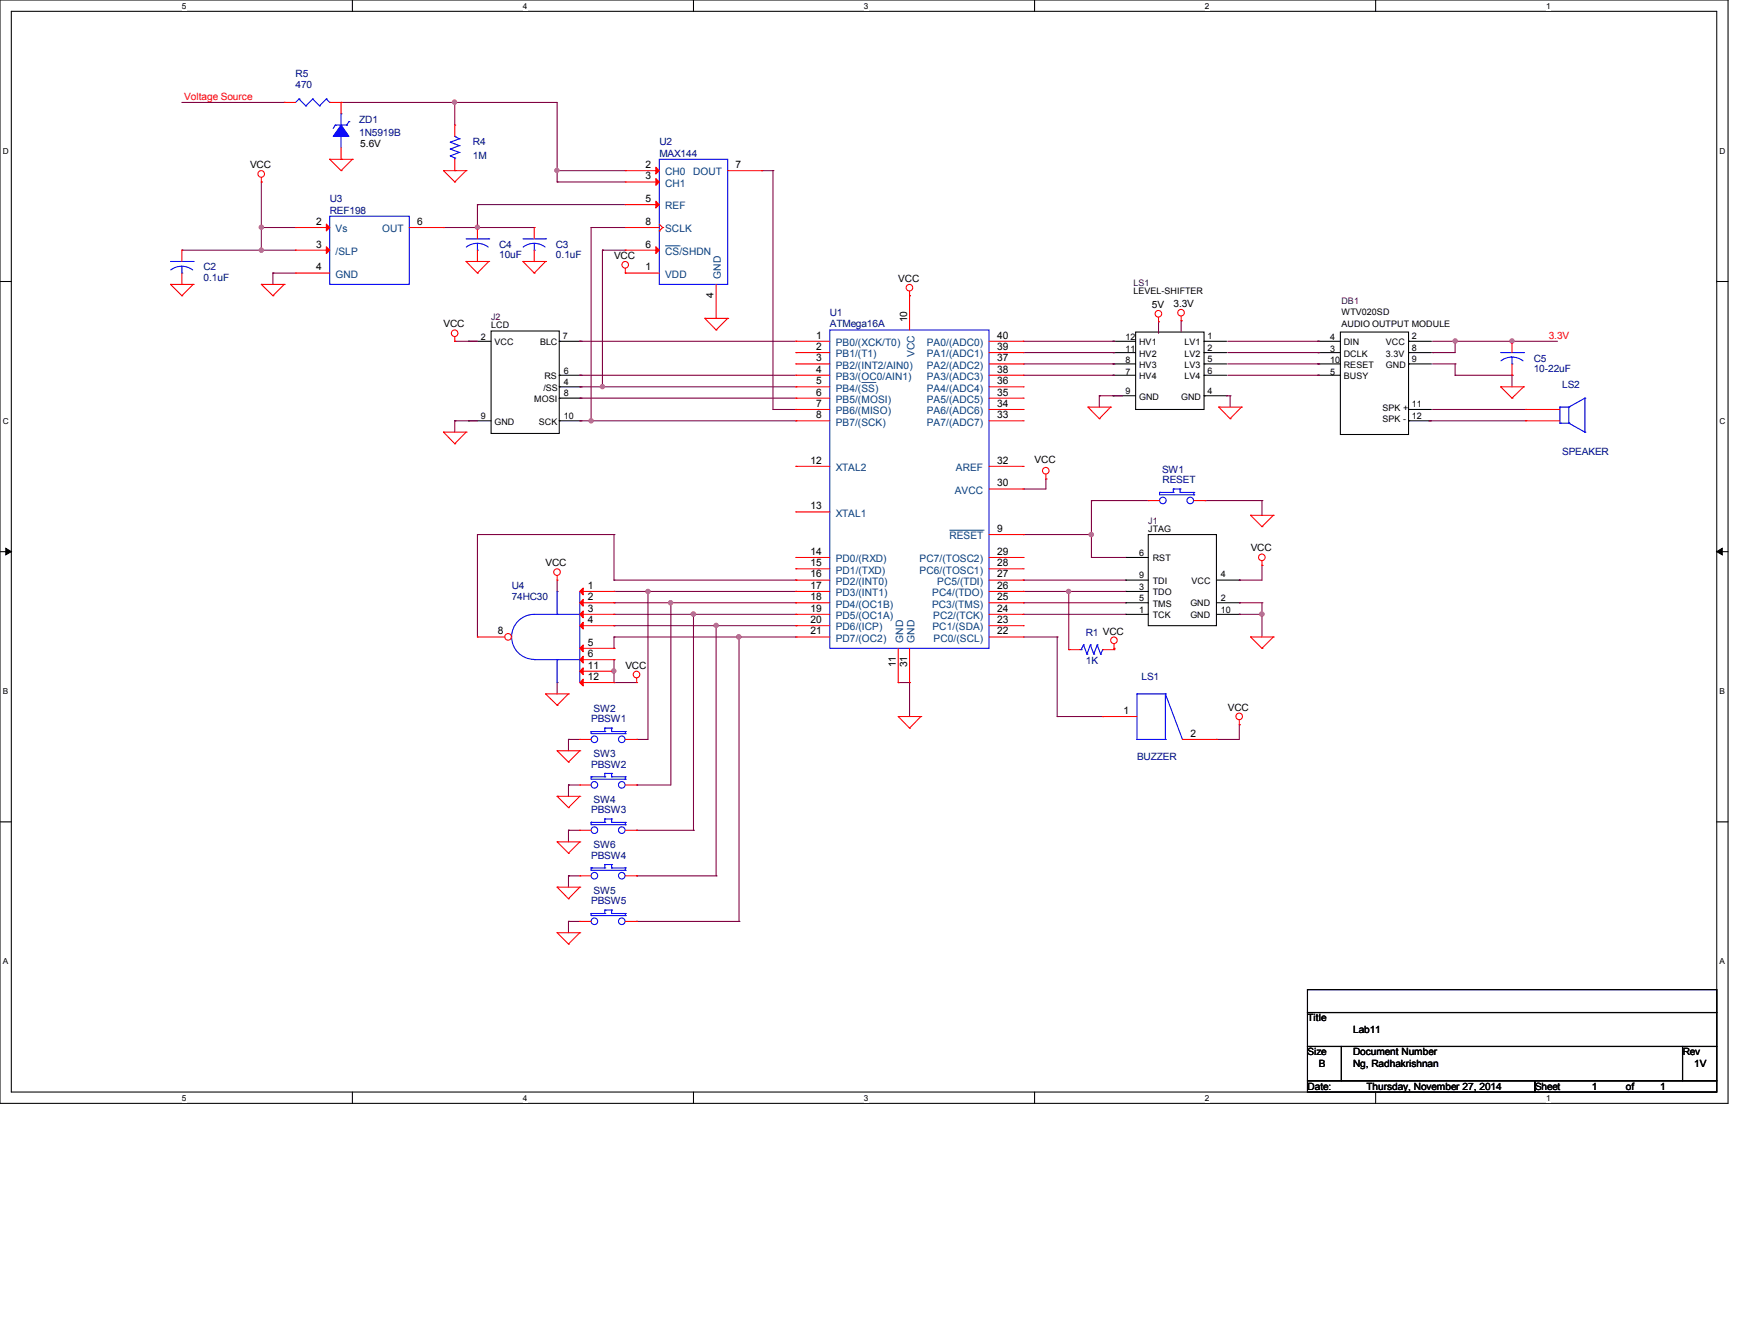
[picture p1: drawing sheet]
<svg xmlns="http://www.w3.org/2000/svg" width="279mm" height="216mm" viewBox="0 0 279 216" stroke-linecap="round" stroke-linejoin="round" font-family="sans-serif">
<path d="M0 0h278v177.4h-278zM1.8 1.8h274.3v173.8h-274.3z" fill="none" stroke="#000" stroke-width=".17"/>
<g fill="#fff">
<path d="M29.3 .2h.7v1.5h-.7z"/>
<path d="M29.3 175.8h.7v1.4h-.7z"/>
</g>
<path d="M56.7 0v1.8M56.7 175.6v1.8" fill="none" stroke="#000" stroke-width=".17"/>
<g fill="#fff">
<path d="M84.1 .2h.7v1.5h-.7z"/>
<path d="M84.1 175.8h.7v1.4h-.7z"/>
</g>
<path d="M111.5 0v1.8M111.5 175.6v1.8" fill="none" stroke="#000" stroke-width=".17"/>
<g fill="#fff">
<path d="M139 .2h.7v1.5h-.7z"/>
<path d="M139 175.8h.7v1.4h-.7z"/>
</g>
<path d="M166.4 0v1.8M166.4 175.6v1.8" fill="none" stroke="#000" stroke-width=".17"/>
<g fill="#fff">
<path d="M193.8 .2h.8v1.5h-.8z"/>
<path d="M193.8 175.8h.8v1.4h-.8z"/>
</g>
<path d="M221.3 0v1.8M221.3 175.6v1.8" fill="none" stroke="#000" stroke-width=".17"/>
<g fill="#fff">
<path d="M248.7 .2h.7v1.5h-.7z"/>
<path d="M248.7 175.8h.7v1.4h-.7z"/>
<path d="M.5 23.5h.9v1.5h-.9z"/>
<path d="M276.6 23.5h.9v1.5h-.9z"/>
<path d="M.5 67h.9v1.5h-.9z"/>
<path d="M276.6 67h.9v1.5h-.9z"/>
</g>
<path d="M0 45.3h1.8M276.1 45.3h1.9" fill="none" stroke="#000" stroke-width=".17"/>
<g fill="#fff">
<path d="M.5 110.4h.8v1.5h-.8z"/>
<path d="M276.6 110.4h.9v1.5h-.9z"/>
</g>
<path d="M0 88.7h1.8M276.1 88.7h1.9" fill="none" stroke="#000" stroke-width=".17"/>
<path d="M.9 88.1l.9 .6-.9 .5zM276.1 88.7l.9-.6v1.1z" fill="#000" stroke="#000" stroke-width=".16"/>
<g fill="#fff">
<path d="M.5 153.8h.8v1.5h-.8z"/>
<path d="M276.6 153.8h.8v1.5h-.8z"/>
</g>
<g fill="none" stroke="#000" stroke-width=".17">
<path d="M75.4 54.9h.1M75.4 54.9h3.6M79 53.2h11v16.5h-11zM90 54.9h.1M90 54.9h3.6M179 54.9h.1M179 56.7h.1M179 58.5h.1M179 54.9h3.7M179 56.7h3.7M179 58.5h3.7M182.7 53.4h11v12.4h-11z"/>
<path d="M193.7 54.9h.1M193.7 56.7h.1M193.7 58.5h.1M193.7 54.9h3.6M193.7 56.7h3.6M193.7 58.5h3.6M212 54.9h.1M212 56.7h.1M212 58.5h.1M212 54.9h3.6M212 56.7h3.6M212 58.5h3.6"/>
<path d="M215.6 53.4h11v16.4h-11zM226.6 54.9h.1M226.6 56.7h.1M226.6 58.5h.1M226.6 54.9h3.7M226.6 56.7h3.7M226.6 58.5h3.7M75.4 67.6h.1M75.4 67.6h3.6M90 60.3h.1M90 62.2h.1M90 64h.1"/>
<path d="M90 67.6h.1M90 67.6h3.6M90 60.3h3.6M90 62.2h3.6M90 64h3.6M179 63.6h.1M179 60.3h.1M179 60.3h3.7M179 63.6h3.7M193.7 60.3h.1M193.7 63.6h.1M193.7 60.3h3.6"/>
<path d="M193.7 63.6h3.6M212 60.3h.1M212 60.3h3.6M226.6 65.8h.1M226.6 67.6h.1M226.6 67.6h3.7M226.6 65.8h3.7M181.1 89.6h.1M181.1 93.3h.1M181.1 95.1h.1M181.1 96.9h.1M181.1 98.8h.1"/>
<path d="M181.1 89.6h3.6M181.1 93.3h3.6M181.1 95.1h3.6M181.1 96.9h3.6M181.1 98.8h3.6M184.7 85.9h11v14.7h-11zM195.7 93.3h3.6M195.7 96.9h3.6M195.7 98.8h3.6M199.3 93.3h.1M199.3 96.9h.1M199.3 98.8h.1"/>
<path d="M0 132.1h1.8M276.1 132.1h1.9M210.3 159.1h65.8v3.7h-65.8zM210.3 162.8h65.8v5.4h-65.8zM210.3 168.2h5.5v5.5h-5.5zM210.3 173.7h36.6v1.9h-36.6zM215.8 168.2h54.8v5.5h-54.8zM246.9 173.7h29.2v1.9h-29.2zM270.6 168.2h5.5v5.5h-5.5z"/>
</g>
<g fill="none" stroke="#800040" stroke-width=".17">
<path d="M29.3 16.5h16.4M45.7 16.5h.1M54.9 16.5h34.7v12.8M73.2 16.5h.1M73.2 16.5v3.6M42 36.6h.1M42 29.3h.1M42 36.6h5.5M42 29.3v10.9M71.3 36.6h.1M71.3 36.6h14.6M76.8 36.6h.1"/>
<path d="M76.8 32.9h.1M76.8 32.9v3.7M76.8 32.9h23.8M89.6 29.3h.1M89.6 27.4h.1M89.6 27.4h11M89.6 29.3h11M95.1 36.6h.1M95.1 36.6h5.5M95.1 36.6v31M122.5 27.4h.1M122.5 27.4h1.8"/>
<path d="M124.3 27.4h.1M124.3 27.4v38.4h3.7M29.3 40.2h.1M29.3 40.2h18.2M42 40.2h.1M43.9 43.9h.1M43.9 43.9h3.6M43.9 43.9v1.8M73.2 54.9h.1M73.2 54.9h3.6M93.3 54.9h.1M93.3 54.9h34.7"/>
<path d="M96.9 40.2h.1M96.9 40.2h3.7M96.9 40.2v22M164.6 54.9h14.6M164.6 56.7h14.6M164.6 58.5h14.6M179.2 54.9h.1M179.2 56.7h.1M179.2 58.5h.1M186.4 51.7h.1M186.4 51.7v1.9M190 51.6h.1"/>
<path d="M190 51.6v1.8M197.5 54.9h14.6M197.5 56.7h14.6M197.5 58.5h14.6M212.1 54.9h.1M212.1 56.7h.1M212.1 58.5h.1M230.4 56.7h.1M230.4 54.9h20.1M230.4 58.5h3.7M234.1 54.9h.1M234.1 58.5h.1"/>
<path d="M234.1 54.9v1.8h-3.7M234.1 58.5v1.8M243.2 54.9h.1M73.2 67.6h.1M73.2 67.6h3.6M73.2 67.6v1.9M93.3 60.3h.1M93.3 62.2h.1M93.3 64h.1M93.3 67.6h.1M93.3 60.3h34.7M93.3 62.2h34.7"/>
<path d="M93.3 64h34.7M93.3 67.6h34.7M95.1 67.6h.1M96.9 62.2h.1M128 65.8h.1M128 67.6h.1M164.6 78.6h.1M164.6 60.3h14.6M168.2 77h.1M168.2 77v1.6h-3.6M176.8 63.6h.1M176.8 63.6v1.8"/>
<path d="M176.8 63.6h3.7M179.2 60.3h.1M197.3 63.6h.1M197.3 63.6h.6M197.5 60.3h14.6M197.9 63.6h.1M197.9 63.6v1.8M212.1 60.3h.1M229.9 67.6h.1M229.9 67.6h15.5M230.4 65.8h15M234.1 60.3h.1"/>
<path d="M234.1 60.3h9.1M243.2 60.3h.1M243.2 60.3v1.9M245.4 65.8h.1M76.8 85.9h.1M76.8 85.9h22M76.8 85.9v16.5M89.6 95.1h.1M89.6 93.3v1.8M98.8 85.9h.1M98.8 93.3h.1M98.8 95.1h.1"/>
<path d="M98.8 96.9h.1M98.8 98.8h.1M98.8 95.1h29.2M98.8 93.3h29.2M98.8 96.9h29.2M98.8 98.8h29.2M98.8 85.9v7.4M104.2 95.1h.1M104.2 95.1v23.8h-1.8M107.9 96.9h.1M107.9 96.9v29.3h-5.5M111.5 98.8v34.7"/>
<path d="M128 93.3h.1M128 98.8h.1M128 96.9h.1M128 95.1h.1M164.6 95.1h.1M164.6 85.9h.1M164.6 93.3h.1M164.6 96.9h.1M164.6 98.8h.1M164.6 95.1h16.5M164.6 85.9h11M164.6 93.3h16.5"/>
<path d="M164.6 96.9h16.5M164.6 98.8h16.5M171.9 95.1h.1M171.9 95.1v9.3M175.6 80.5h.1M175.6 85.9h.1M175.6 89.6h.1M175.6 80.5v9.1M175.6 80.5h9.1M175.6 89.6h5.5M193.8 80.5h.1M193.8 80.5h9.2"/>
<path d="M199.3 93.3h.1M199.3 96.9h.1M199.3 98.8h.1M199.3 96.9h3.7M199.3 98.8h3.7M203 80.5h.1M203 90.9h.1M203 96.9h.1M203 98.8h.1M203 80.5v2.3M203 90.9v2.4h-3.7M203 96.9v5.5"/>
<path d="M89.6 109.7h.1M89.6 109.7v1.8M91.4 118.9h.1M91.4 118.9h1.9M91.4 118.9v1.8M98.8 100.6h.1M98.8 102.4h.1M98.8 104.2h.1M98.8 109.7h.1M98.8 106h.1M98.8 107.9h.1M98.8 109.7h3.6"/>
<path d="M98.8 102.4h29.2M98.8 102.4v1.8M98.8 106v3.7M98.8 100.6h29.2M102.4 118.9h.1M115.2 100.6v40.2M118.9 102.4v45.7M128 100.6h.1M128 102.4h.1M144.5 109.7h.1M144.5 109.7h1.8M146.3 109.7h.1"/>
<path d="M146.3 109.7v5.5M164.6 102.4h5.5M170.1 102.4h.1M170.1 115.2h.1M170.1 102.4v12.8M170.1 115.2h7.3M177.4 115.2h.1M179.2 104.2h.1M179.2 104.2v.2M195.7 118.9h.1M199.3 116.5h.1M199.3 116.5v2.4h-3.6"/>
<path d="M91.4 133.5h.1M91.4 126.2h.1M91.4 133.5h1.9M91.4 126.2v1.8M91.4 133.5v1.8M91.4 126.2h1.9M102.4 133.5h.1M102.4 126.2h.1M102.4 133.5h9.1M111.5 133.5h.1M91.4 140.8h.1M91.4 148.1h.1"/>
<path d="M91.4 140.8v1.8M91.4 148.1v1.8M91.4 148.1h1.9M91.4 140.8h1.9M102.4 140.8h.1M102.4 148.1h.1M102.4 148.1h16.5M102.4 140.8h12.8M115.2 140.8h.1M118.9 148.1h.1"/>
</g>
<g fill="#f0f" stroke="#f0f" stroke-width=".17">
<circle cx="171.9" cy="95.1" r=".34"/>
<circle cx="175.5" cy="85.9" r=".35"/>
<circle cx="203" cy="98.7" r=".35"/>
<circle cx="42" cy="36.5" r=".34"/>
<circle cx="42" cy="40.2" r=".34"/>
<circle cx="96.9" cy="62.1" r=".34"/>
<circle cx="95.1" cy="67.6" r=".34"/>
<circle cx="76.8" cy="36.5" r=".34"/>
<circle cx="89.6" cy="27.4" r=".34"/>
<circle cx="73.1" cy="16.4" r=".34"/>
<circle cx="234.1" cy="54.8" r=".34"/>
<circle cx="243.2" cy="54.8" r=".34"/>
<circle cx="111.5" cy="98.7" r=".35"/>
<circle cx="115.2" cy="100.5" r=".34"/>
<circle cx="118.8" cy="102.4" r=".35"/>
<circle cx="104.2" cy="95.1" r=".34"/>
<circle cx="107.9" cy="96.9" r=".34"/>
<circle cx="98.7" cy="107.9" r=".34"/>
</g>
<g fill="none" stroke="#f00" stroke-width=".17">
<path d="M42 29.3h.1M42 28.5v.8M53 25.6h.1M53 25.6h3.7M53 25.6l1.9 1.8M54.9 27.4h.1M56.7 25.6h.1M56.7 25.6l-1.8 1.8M71.3 27.4h.1M71.3 27.4h3.7M71.3 27.4l1.9 1.9M73.2 29.3h.1"/>
<path d="M75 27.4h.1M75 27.4l-1.8 1.9M76.8 36.6h.1M76.8 36.6v1.8M27.4 45.7h.1M27.4 45.7h3.7M27.4 45.7l1.9 1.8M29.3 47.5h.1M29.3 40.2h.1M29.3 45.7h.1M29.3 40.2v1.8M29.3 43.9v1.8"/>
<path d="M31.1 45.7h.1M31.1 45.7l-1.8 1.8M42 45.7h.1M42 45.7h3.7M42 45.7l1.9 1.8M43.9 47.5h.1M45.7 45.7h.1M45.7 45.7l-1.8 1.8M73.2 54.9h.1M73.2 54.1v.8M75 42h.1M75 42h3.6"/>
<path d="M75 42l1.8 1.9M76.8 43.9h.1M76.8 42h.1M76.8 40.2v1.8M78.6 42h.1M78.6 42l-1.8 1.9M84.1 42h.1M84.1 42h3.7M84.1 42l1.8 1.9M85.9 43.9h.1M87.8 42h.1M87.8 42l-1.9 1.9"/>
<path d="M100.6 43.9h.1M100.6 43.1v.8M113.4 51.2h.1M113.4 51.2h3.7M113.4 51.2l1.8 1.8M115.2 53h.1M117.1 51.2h.1M117.1 51.2l-1.9 1.8M146.3 47.5h.1M146.3 46.8v.7M186.4 51.7h.1M186.4 51v.7"/>
<path d="M190 51.6h.1M190 50.8v.8M71.3 69.5h.1M71.3 69.5h3.7M71.3 69.5l1.9 1.8M73.2 71.3h.1M75 69.5h.1M75 69.5l-1.8 1.8M168.2 77h.1M168.2 76.2v.8M175 65.4h.1M175 65.4h3.6"/>
<path d="M175 65.4l1.8 1.9M176.8 67.3h.1M178.6 65.4h.1M178.6 65.4l-1.8 1.9M196 65.4h.1M196 65.4h3.7M196 65.4l1.9 1.9M197.9 67.3h.1M199.7 65.4h.1M199.7 65.4l-1.8 1.9M241.4 62.2h.1M241.4 62.2h3.7"/>
<path d="M241.4 62.2l1.8 1.8M243.2 64h.1M245.1 62.2h.1M245.1 62.2l-1.9 1.8M245.4 65.8h.1M245.4 67.6h.1M245.4 65.8h5.5M245.4 67.6h5.5M89.6 93.3h.1M89.6 92.5v.8M201.2 82.8h.1M201.2 82.8h3.6"/>
<path d="M201.2 82.8l1.8 1.9M203 84.7h.1M203 90.9h.1M203 90.2v.7M204.8 82.8h.1M204.8 82.8l-1.8 1.9M87.8 111.5h.1M87.8 111.5h3.6M87.8 111.5l1.8 1.9M89.6 113.4h.1M91.4 111.5h.1M91.4 111.5l-1.8 1.9"/>
<path d="M93.3 100.6h5.5M93.3 104.2h5.5M98.8 100.6h.1M98.8 104.2h.1M102.4 109.7h.1M102.4 109v.7M144.5 115.2h.1M144.5 115.2h3.6M144.5 115.2l1.8 1.9M146.3 117.1h.1M148.1 115.2h.1M148.1 115.2l-1.8 1.9"/>
<path d="M177.4 115.2h.1M177.4 115.2h5.5M179.2 104.2h.1M179.2 103.5v.7M190.2 118.9h5.5M195.7 118.9h.1M199.3 116.5h.1M199.3 115.7v.8M201.2 102.4h.1M201.2 102.4h3.6M201.2 102.4l1.8 1.8M203 104.2h.1"/>
<path d="M204.8 102.4h.1M204.8 102.4l-1.8 1.8M89.6 128h.1M89.6 135.3h.1M89.6 120.7h.1M89.6 128h3.7M89.6 128l1.8 1.8M89.6 135.3h3.7M89.6 135.3l1.8 1.9M89.6 120.7h3.7M89.6 120.7l1.8 1.8M91.4 129.8h.1"/>
<path d="M91.4 137.2h.1M91.4 122.5h.1M93.3 128h.1M93.3 135.3h.1M93.3 120.7h.1M93.3 133.5h.1M93.3 128l-1.9 1.8M93.3 135.3l-1.9 1.9M93.3 120.7l-1.9 1.8M93.3 133.5h1.8M100.6 133.5h1.8M102.4 133.5h.1"/>
<path d="M89.6 142.6h.1M89.6 149.9h.1M89.6 142.6h3.7M89.6 142.6l1.8 1.9M89.6 149.9h3.7M89.6 149.9l1.8 1.9M91.4 144.5h.1M91.4 151.8h.1M93.3 142.6h.1M93.3 149.9h.1M93.3 142.6l-1.9 1.9M93.3 149.9l-1.9 1.9"/>
<circle cx="42" cy="28" r=".53"/>
<circle cx="73.1" cy="53.6" r=".53"/>
<circle cx="100.6" cy="42.6" r=".53"/>
<circle cx="146.3" cy="46.2" r=".53"/>
<circle cx="186.3" cy="50.4" r=".53"/>
<circle cx="190" cy="50.3" r=".53"/>
<circle cx="168.2" cy="75.7" r=".53"/>
<circle cx="89.6" cy="92" r=".53"/>
<circle cx="203" cy="89.6" r=".53"/>
<circle cx="102.4" cy="108.4" r=".53"/>
<circle cx="179.2" cy="102.9" r=".53"/>
<circle cx="199.3" cy="115.2" r=".53"/>
</g>
<g fill="none" stroke="#00f" stroke-width=".17">
<path d="M75 38.4h3.6M75 39.7a2.88 2.88 0 0 1 3.5 0M76.8 39.1v1.1M78.6 38.4h.1M27.4 42h3.7M29.2 42.8l.8 .1 1 .5M29.2 42.8l-.7 .1-1 .5M29.3 43.9h.1M29.3 42.8v1.1M31.1 42h.1M76.8 40.2h.1M250.9 65.4h.1"/>
<path d="M250.9 68h.1M250.9 65.4h1.4M250.9 65.4v2.6M250.9 68h1.4M252.3 68h.1M252.3 65.4h.1M252.3 68l2.6 1.5M252.3 65.4v2.6M254.9 64h.1M254.9 69.5h.1M254.9 64l-2.6 1.4M254.9 64v5.5"/>
<path d="M89.6 98.8h.1M89.6 95.1v3.7M93.3 98.8h.1M93.3 98.8h-7.4a3.6 3.6 0 0 0-3.6 3.6 3.6 3.6 0 0 0 3.6 3.6M93.3 95.1v14.6M85.9 106h.1M85.9 106h7.4M89.6 106h.1M89.6 106v3.7M93.3 109.7h.1M182.9 118.9h.1M182.9 111.5h.1"/>
<path d="M182.9 111.5v7.4M182.9 118.9h4.6M182.9 111.5h4.6M187.5 118.9h.1M187.5 111.5h.1M187.5 111.5v7.4M187.5 111.5l2.7 7.4M190.2 118.9h.1M95.1 132.2h.1M95.1 132.2v.4h5.5M95.1 132.2h2.2M97.3 131.7h.1"/>
<path d="M97.3 132.2h.1M97.3 131.7h1.1M97.3 131.7v.5M98.4 132.2h.1M98.4 131.7h.1M98.4 132.2h2.2M98.4 131.7v.5M100.6 132.6h.1M100.6 132.2h.1M100.6 132.2v.4"/>
<circle cx="95.6" cy="133.5" r=".53"/>
<circle cx="100" cy="133.5" r=".53"/>
</g>
<g fill="#f00" stroke="#f00" stroke-width=".17">
<path d="M93.3 100.6l.5-.6v1.1z"/>
<path d="M93.3 104.2l.5-.5v1.1z"/>
</g>
<circle cx="81.7" cy="102.4" r=".53" fill="#fff" stroke="#f00" stroke-width=".17"/>
<g fill="none" stroke="#f00" stroke-width=".17">
<path d="M45.7 16.5h.1M45.7 16.5h1.8M53 16.5h1.9M54.9 16.5h.1M54.9 16.5v1.8M47.5 36.6h.1M47.5 36.6h5.5M54.9 25.6h.1M54.9 23.7v1.9M65.8 36.6h5.5M71.3 36.6h.1M73.2 20.1h.1"/>
<path d="M73.2 27.4h.1M73.2 20.1v1.8M73.2 25.6v1.8M85.9 36.6h.1M85.9 36.6v1.8M100.6 32.9h.1M100.6 36.6h.1M100.6 27.4h.1M100.6 29.3h.1M100.6 36.6h5.4M100.6 32.9h5.4M100.6 27.4h5.4"/>
<path d="M100.6 29.3h5.4M106 37.1h.1M106 36l.6 .6M106.6 36.6h.1M106.6 36.6l-.6 .5M117.1 27.4h5.4M122.5 27.4h.1M47.5 43.9h.1M47.5 40.2h.1M47.5 43.9h5.5M47.5 40.2h5.5M85.9 42h.1"/>
<path d="M85.9 40.2v1.8M100.6 43.9h.1M100.6 40.2h.1M100.6 43.9h5.4M100.6 40.2h5.4M115.2 51.2h.1M115.2 45.7v5.5M128 54.9h.1M128 56.7h.1M128 58.5h.1M128 54.9h5.5M128 56.7h5.5"/>
<path d="M128 58.5h5.5M146.3 47.5h.1M146.3 47.5v5.5M159.1 54.9h5.5M159.1 56.7h5.5M159.1 58.5h5.5M164.6 58.5h.1M164.6 56.7h.1M164.6 54.9h.1M243.2 54.9h.1M243.2 54.9v1.8M243.2 58.5v1.8"/>
<path d="M128 60.3h.1M128 62.2h.1M128 64h.1M128 65.8h.1M128 67.6h.1M128 75h.1M128 60.3h5.5M128 62.2h5.5M128 64h5.5M128 65.8h5.5M128 67.6h5.5M128 75h5.5"/>
<path d="M159.1 60.3h5.5M159.1 62.2h5.5M159.1 64h5.5M159.1 65.8h5.5M159.1 67.6h5.5M159.1 75h5.5M159.1 78.6h5.5M164.6 67.6h.1M164.6 65.8h.1M164.6 64h.1M164.6 62.2h.1M164.6 60.3h.1"/>
<path d="M164.6 78.6h.1M164.6 75h.1M243.2 60.3h.1M93.3 95.1h5.5M93.3 96.9h5.5M93.3 98.8h5.5M98.8 95.1h.1M98.8 96.9h.1M98.8 98.8h.1M128 82.3h.1M128 89.6h.1M128 91.4h.1"/>
<path d="M128 93.3h.1M128 95.1h.1M128 96.9h.1M128 98.8h.1M128 95.1h5.5M128 96.9h5.5M128 98.8h5.5M128 82.3h5.5M128 89.6h5.5M128 91.4h5.5M128 93.3h5.5M159.1 95.1h5.5"/>
<path d="M159.1 96.9h5.5M159.1 98.8h5.5M159.1 85.9h5.5M159.1 89.6h5.5M159.1 91.4h5.5M159.1 93.3h5.5M164.6 85.9h.1M164.6 98.8h.1M164.6 96.9h.1M164.6 95.1h.1M164.6 93.3h.1M164.6 91.4h.1"/>
<path d="M164.6 89.6h.1M184.7 80.5h.1M184.7 80.5h1.8M192 80.5h1.8M193.8 80.5h.1M76.8 102.4h.1M76.8 102.4h4.4M93.3 118.9h.1M93.3 106h5.5M93.3 107.9h5.5M93.3 109.7h5.5M93.3 118.9h1.8"/>
<path d="M98.8 106h.1M98.8 107.9h.1M98.8 109.7h.1M100.6 118.9h1.8M102.4 118.9h.1M128 100.6h.1M128 102.4h.1M128 102.4h5.5M128 100.6h5.5M144.5 109.7h.1M144.5 104.2v5.5M146.3 109.7h.1"/>
<path d="M146.3 104.2v5.5M159.1 102.4h5.5M159.1 100.6h5.5M164.6 102.4h.1M164.6 100.6h.1M171.9 104.4h.1M171.9 104.4h1.8M177.4 104.4h1.8M179.2 104.4h.1M93.3 126.2h.1M93.3 126.2h1.8M100.6 126.2h1.8"/>
<path d="M102.4 126.2h.1M93.3 140.8h.1M93.3 148.1h.1M93.3 140.8h1.8M93.3 148.1h1.8M100.6 140.8h1.8M100.6 148.1h1.8M102.4 140.8h.1M102.4 148.1h.1"/>
</g>
<g fill="#f00" stroke="#f00" stroke-width=".17">
<path d="M93.3 106l.5-.5v1.1z"/>
<path d="M93.3 107.9l.5-.5v1.1z"/>
<path d="M93.3 109.7l.5-.5v1.1z"/>
<path d="M93.3 95.1l.5-.6v1.1z"/>
<path d="M93.3 96.9l.5-.5v1.1z"/>
<path d="M93.3 98.8l.5-.6v1.1z"/>
<path d="M52.5 36l.5 .6-.5 .5z"/>
<path d="M52.5 39.7l.5 .5-.5 .6z"/>
<path d="M105.5 32.3l.5 .6-.5 .5z"/>
<path d="M105.5 39.7l.5 .5-.5 .6z"/>
<path d="M105.5 26.9l.5 .5-.5 .6z"/>
<path d="M105.5 28.7l.5 .6-.5 .5z"/>
</g>
<g fill="none" stroke="#00f" stroke-width=".17">
<path d="M48.1 15.9h.1M48.1 15.9l-.6 .6M48.1 15.9l1.1 1.1M49.2 17h.1M50.3 15.9h.1M50.3 15.9l-1.1 1.1M50.3 15.9l1.1 1.1M51.4 17h.1M52.5 15.9h.1M52.5 15.9l-1.1 1.1M52.5 15.9l.5 .6M53 16.5h.1"/>
<path d="M54.9 18.3h.1M54.9 18.3v1.8M56.1 19.6h.1M56.1 19.6l-.3 .5M53 34.8h12.8v10.9h-12.8zM53.9 20.1h.1M53.9 20.1l-.3 .6M53.9 20.1h1.9M54.9 21.9h.1M54.9 21.9v1.8M55.8 20.1h.1M72.4 25.1h.1"/>
<path d="M72.4 24h.1M72.4 22.9h.1M72.4 25.1l.8 .3M72.4 24l1.5 .5M72.4 22.9l1.5 .5M73.2 21.9h.1M73.2 25.4h.1M73.2 21.9l.7 .4M73.2 25.4v.2M73.9 24.5h.1M73.9 23.4h.1M73.9 22.3h.1"/>
<path d="M73.9 24.5l-1.5 .6M73.9 23.4l-1.5 .6M73.9 22.3l-1.5 .6M84.1 38.4h3.7M85.9 39.1l1.1 .2 .7 .4M85.9 39.1l-1.1 .2-.6 .4M85.9 39.1v1.1M87.8 38.4h.1M106 25.6h11.1v20.1h-11.1zM85.9 40.2h.1M133.5 53h25.6v51.2h-25.6zM241.4 56.7h3.7"/>
<path d="M241.4 58l.7-.4 1.1-.2 .8 .1 1 .5M243.2 58.5h.1M243.2 57.4v1.1M245.1 56.7h.1M186.5 79.2h.1M186.5 79.2v.3h5.5M186.5 79.2h2.2M188.7 78.6h.1M188.7 79.2h.1M188.7 78.6h1.1M188.7 78.6v.6M189.8 79.2h.1"/>
<path d="M189.8 78.6h.1M189.8 79.2h2.2M189.8 78.6v.6M192 79.5h.1M192 79.2h.1M192 79.2v.3M95.1 117.6h.1M95.1 117.6v.3h5.5M95.1 117.6h2.2M97.3 117.1h.1M97.3 117.6h.1M97.3 117.1v.5"/>
<path d="M97.3 117.1h1.1M98.4 117.6h.1M98.4 117.1h.1M98.4 117.1v.5M98.4 117.6h2.2M100.6 117.9h.1M100.6 117.6h.1M100.6 117.6v.3M173.7 104.4h.2M173.9 104.4h.1M174.3 103.7h.1M174.3 103.7l-.4 .7"/>
<path d="M174.3 103.7l.5 1.5M174.8 105.2h.1M175.4 103.7h.1M175.4 103.7l-.6 1.5M175.4 103.7l.5 1.5M175.9 105.2h.1M176.5 103.7h.1M176.5 103.7l-.6 1.5M176.5 103.7l.5 1.5M177 105.2h.1M177.4 104.4h.1M177.4 104.4l-.4 .8"/>
<path d="M95.1 139.5h.1M95.1 124.9h.1M95.1 139.5v.4h5.5M95.1 139.5h2.2M95.1 124.9v.4h5.5M95.1 124.9h2.2M97.3 139h.1M97.3 139.5h.1M97.3 124.3h.1M97.3 124.9h.1M97.3 139h1.1M97.3 124.3v.6"/>
<path d="M97.3 139v.5M97.3 124.3h1.1M98.4 139.5h.1M98.4 139h.1M98.4 124.9h.1M98.4 124.3h.1M98.4 139.5h2.2M98.4 124.3v.6M98.4 139v.5M98.4 124.9h2.2M100.6 139.9h.1M100.6 139.5h.1"/>
<path d="M100.6 125.3h.1M100.6 124.9h.1M100.6 124.9v.4M100.6 139.5v.4M95.1 146.9h.1M95.1 146.9v.3h5.5M95.1 146.9h2.2M97.3 146.3h.1M97.3 146.9h.1M97.3 146.3v.6M97.3 146.3h1.1M98.4 146.9h.1"/>
<path d="M98.4 146.3h.1M98.4 146.3v.6M98.4 146.9h2.2M100.6 147.2h.1M100.6 146.9h.1M100.6 146.9v.3"/>
<circle cx="187" cy="80.5" r=".53"/>
<circle cx="191.5" cy="80.5" r=".53"/>
<circle cx="95.6" cy="118.9" r=".53"/>
<circle cx="100" cy="118.9" r=".53"/>
<circle cx="95.6" cy="126.2" r=".53"/>
<circle cx="100" cy="126.2" r=".53"/>
<circle cx="95.6" cy="140.8" r=".53"/>
<circle cx="95.6" cy="148.1" r=".53"/>
<circle cx="100" cy="140.8" r=".53"/>
<circle cx="100" cy="148.1" r=".53"/>
</g>
<path d="M107 39.5h2.3M109.3 39.5h.1M138.6 61.5h2.2M140.8 61.5h.1M152.7 85.2h5.5M158.2 85.2h.1" fill="none" stroke="#004080" stroke-width=".16"/>
<path d="M54.9 20.1l1.2 1.8h-2.5z" fill-rule="evenodd" fill="#00f" stroke="#00f" stroke-width=".17"/>
<g fill="#f0f" stroke="#f0f" stroke-width=".17">
<circle cx="171.9" cy="95.1" r=".34"/>
<circle cx="175.5" cy="85.9" r=".35"/>
<circle cx="203" cy="98.7" r=".35"/>
<circle cx="42" cy="36.5" r=".34"/>
<circle cx="42" cy="40.2" r=".34"/>
<circle cx="96.9" cy="62.1" r=".34"/>
<circle cx="95.1" cy="67.6" r=".34"/>
<circle cx="76.8" cy="36.5" r=".34"/>
<circle cx="89.6" cy="27.4" r=".34"/>
<circle cx="73.1" cy="16.4" r=".34"/>
<circle cx="234.1" cy="54.8" r=".34"/>
<circle cx="243.2" cy="54.8" r=".34"/>
<circle cx="111.5" cy="98.7" r=".35"/>
<circle cx="115.2" cy="100.5" r=".34"/>
<circle cx="118.8" cy="102.4" r=".35"/>
<circle cx="104.2" cy="95.1" r=".34"/>
<circle cx="107.9" cy="96.9" r=".34"/>
<circle cx="98.7" cy="107.9" r=".34"/>
</g>
<g font-size="1.7">
<text x="103.9" y="27">2</text>
<text x="103.9" y="28.8">3</text>
<text x="118.3" y="27">7</text>
<text x="103.9" y="32.5">5</text>
<text x="50.8" y="36.2">2</text>
<text x="50.8" y="39.8">3</text>
<text x="67.1" y="36.2">6</text>
<text x="103.9" y="39.8">6</text>
<text x="103.9" y="36.2">8</text>
<text x="50.8" y="43.5">4</text>
<text x="103.9" y="43.5">1</text>
<text x="131.3" y="54.4">1</text>
<text x="131.3" y="56.3">2</text>
<text x="131.3" y="58.1">3</text>
<text x="131.3" y="59.9">4</text>
<text x="160.4" y="58.1">37</text>
<text x="160.4" y="59.9">38</text>
<text x="160.4" y="56.3">39</text>
<text x="160.4" y="54.4">40</text>
<text x="131.3" y="61.8">5</text>
<text x="131.3" y="63.6">6</text>
<text x="131.3" y="65.4">7</text>
<text x="160.4" y="65.4">34</text>
<text x="160.4" y="63.6">35</text>
<text x="160.4" y="61.8">36</text>
<text x="131.3" y="67.2">8</text>
<text x="160.4" y="67.2">33</text>
<text x="130.4" y="74.5">12</text>
<text x="160.4" y="74.5">32</text>
<text x="130.4" y="81.9">13</text>
<text x="160.4" y="78.2">30</text>
<text x="130.4" y="89.2">14</text>
<text x="160.4" y="85.5">9</text>
<text x="160.4" y="89.2">29</text>
<text x="94.5" y="94.7">1</text>
<text x="130.4" y="91">15</text>
<text x="130.4" y="92.8">16</text>
<text x="130.4" y="94.7">17</text>
<text x="160.4" y="94.7">26</text>
<text x="160.4" y="92.8">27</text>
<text x="160.4" y="91">28</text>
<text x="80.1" y="102">8</text>
<text x="94.5" y="100.2">4</text>
<text x="94.5" y="96.5">2</text>
<text x="94.5" y="98.3">3</text>
<text x="130.4" y="96.5">18</text>
<text x="130.4" y="98.3">19</text>
<text x="130.4" y="100.2">20</text>
<text x="130.4" y="102">21</text>
<text x="160.4" y="102">22</text>
<text x="160.4" y="100.2">23</text>
<text x="160.4" y="98.3">24</text>
<text x="160.4" y="96.5">25</text>
<text x="94.5" y="103.8">5</text>
<text x="94.5" y="105.6">6</text>
<text x="94.5" y="107.5">11</text>
<text x="94.5" y="109.3">12</text>
<text x="180.7" y="114.8">1</text>
<text x="191.5" y="118.4">2</text>
</g>
<g font-size="1.7" fill="#004080">
<text x="107" y="28.2">CH0</text>
<text x="111.5" y="28.2">DOUT</text>
<text x="107" y="33.7">REF</text>
<text x="107" y="30">CH1</text>
<text x="54" y="37.3">Vs</text>
<text x="54" y="41">/SLP</text>
<text x="61.5" y="37.3">OUT</text>
<text x="107" y="41">CS/SHDN</text>
<text x="107" y="37.3">SCLK</text>
<text x="54" y="44.7">GND</text>
<text x="107" y="44.7">VDD</text>
<text x="134.4" y="55.6">PB0/(XCK/T0)</text>
<text x="134.4" y="57.4">PB1/(T1)</text>
<text x="134.4" y="59.3">PB2/(INT2/AIN0)</text>
<text x="149.1" y="59.3">PA2/(ADC2)</text>
<text x="149.1" y="57.4">PA1/(ADC1)</text>
<text x="149.1" y="55.6">PA0/(ADC0)</text>
<text x="134.4" y="61.1">PB3/(OC0/AIN1)</text>
<text x="134.4" y="62.9">PB4/(SS)</text>
<text x="134.4" y="64.8">PB5/(MOSI)</text>
<text x="149.1" y="64.8">PA5/(ADC5)</text>
<text x="149.1" y="62.9">PA4/(ADC4)</text>
<text x="149.1" y="61.1">PA3/(ADC3)</text>
<text x="134.4" y="66.6">PB6/(MISO)</text>
<text x="134.4" y="68.4">PB7/(SCK)</text>
<text x="149.1" y="68.4">PA7/(ADC7)</text>
<text x="149.1" y="66.6">PA6/(ADC6)</text>
<text x="134.4" y="75.7">XTAL2</text>
<text x="153.8" y="75.7">AREF</text>
<text x="134.4" y="83.1">XTAL1</text>
<text x="153.6" y="79.4">AVCC</text>
<text x="152.7" y="86.7">RESET</text>
<text x="134.4" y="90.4">PD0/(RXD)</text>
<text x="134.4" y="92.2">PD1/(TXD)</text>
<text x="134.4" y="94">PD2/(INT0)</text>
<text x="134.4" y="95.8">PD3/(INT1)</text>
<text x="147.9" y="92.2">PC6/(TOSC1)</text>
<text x="147.9" y="90.4">PC7/(TOSC2)</text>
<text x="150" y="95.8">PC4/(TDO)</text>
<text x="150.8" y="94">PC5/(TDI)</text>
<text x="134.4" y="97.7">PD4/(OC1B)</text>
<text x="134.4" y="99.5">PD5/(OC1A)</text>
<text x="134.4" y="101.3">PD6/(ICP)</text>
<text x="149.9" y="97.7">PC3/(TMS)</text>
<text x="150" y="101.3">PC1/(SDA)</text>
<text x="150.1" y="99.5">PC2/(TCK)</text>
<text x="134.4" y="103.2">PD7/(OC2)</text>
<text x="150.2" y="103.2">PC0/(SCL)</text>
</g>
<g font-size="1.6" fill="#f00">
<text x="29.6" y="16.1">Voltage Source</text>
<text x="249.1" y="54.5">3.3V</text>
</g>
<g font-size="1.6" fill="#000080">
<text x="47.5" y="12.4">R5</text>
<text x="47.5" y="14.2">470</text>
<text x="57.8" y="19.7">ZD1</text>
<text x="57.8" y="21.9">1N5919B</text>
<text x="76.1" y="23.4">R4</text>
<text x="106.1" y="23.4">U2</text>
<text x="76.1" y="25.6">1M</text>
<text x="106.1" y="25.2">MAX144</text>
<text x="53" y="32.5">U3</text>
<text x="53" y="34.3">REF198</text>
<text x="80.3" y="39.8">C4</text>
<text x="80.3" y="41.5">10uF</text>
<text x="89.4" y="39.8">C3</text>
<text x="89.4" y="41.5">0.1uF</text>
<text x="32.7" y="43.5">C2</text>
<text x="32.7" y="45.1">0.1uF</text>
<text x="133.5" y="50.8">U1</text>
<text x="133.5" y="52.6">ATMega16A</text>
<text x="246.7" y="58.1">C5</text>
<text x="246.7" y="59.8">10-22uF</text>
<text x="251.3" y="62.3">LS2</text>
<text x="186.9" y="76">SW1</text>
<text x="187" y="77.7">RESET</text>
<text x="251.3" y="73.1">SPEAKER</text>
<text x="82.3" y="94.7">U4</text>
<text x="82.3" y="96.5">74HC30</text>
<text x="174.6" y="102.2">R1 VCC</text>
<text x="174.6" y="106.8">1K</text>
<text x="183.6" y="109.3">LS1</text>
<text x="95.1" y="116.1">PBSW1</text>
<text x="95.5" y="114.5">SW2</text>
<text x="95.1" y="123.4">PBSW2</text>
<text x="95.5" y="121.8">SW3</text>
<text x="182.9" y="122.1">BUZZER</text>
<text x="95.1" y="130.7">PBSW3</text>
<text x="95.5" y="129.1">SW4</text>
<text x="95.5" y="136.4">SW6</text>
<text x="95.1" y="138">PBSW4</text>
<text x="95.5" y="143.7">SW5</text>
<text x="95.1" y="145.4">PBSW5</text>
</g>
<g font-size="1.6">
<text x="58" y="23.6">5.6V</text>
<text x="40.2" y="27.1">VCC</text>
<text x="98.8" y="41.7">VCC</text>
<text x="114.8" y="47.9" transform="rotate(-90 114.8 47.9)">4</text>
<text x="144.5" y="45.3">VCC</text>
<text x="71.3" y="52.6">VCC</text>
<text x="145.9" y="51.8" transform="rotate(-90 145.9 51.8)">10</text>
<text x="185.3" y="49.5">5V</text>
<text x="188.7" y="49.4">3.3V</text>
<text x="166.4" y="74.4">VCC</text>
<text x="201.2" y="88.6">VCC</text>
<text x="87.8" y="91.1">VCC</text>
<text x="100.6" y="107.5">VCC</text>
<text x="144.1" y="107.3" transform="rotate(-90 144.1 107.3)">11</text>
<text x="145.9" y="107.3" transform="rotate(-90 145.9 107.3)">31</text>
<text x="197.5" y="114.3">VCC</text>
<text x="210.3" y="164.2">Title</text>
<text x="217.7" y="166">Lab11</text>
<text x="210.3" y="169.7">Size</text>
<text x="212.2" y="171.5">B</text>
<text x="217.7" y="169.7">Document Number</text>
<text x="217.7" y="171.5">Ng, Radhakrishnan</text>
<text x="270.7" y="169.7">Rev</text>
<text x="272.5" y="171.5">1V</text>
<text x="210.3" y="175.2">Date:</text>
<text x="219.8" y="175.2">Thursday, November 27, 2014</text>
<text x="246.9" y="175.2">Sheet</text>
<text x="256.1" y="175.2">1</text>
<text x="261.5" y="175.2">of</text>
<text x="267" y="175.2">1</text>
</g>
<g font-size="1.6" fill="#004080">
<text x="116" y="44.8" transform="rotate(-90 116 44.8)">GND</text>
<text x="147.1" y="57.4" transform="rotate(-90 147.1 57.4)">VCC</text>
<text x="145.3" y="103.3" transform="rotate(-90 145.3 103.3)">GND</text>
<text x="147.1" y="103.3" transform="rotate(-90 147.1 103.3)">GND</text>
</g>
<g font-size="1.4" fill="#400040">
<text x="182.3" y="46">LS1</text>
<text x="79" y="51.4">J2</text>
<text x="215.8" y="48.9">DB1</text>
<text x="184.7" y="84.2">J1</text>
</g>
<g font-size="1.4">
<text x="182.3" y="47.2">LEVEL-SHIFTER</text>
<text x="79" y="52.7">LCD</text>
<text x="215.8" y="52.5">AUDIO OUTPUT MODULE</text>
<text x="215.8" y="50.7">WTV020SD</text>
<text x="77.3" y="54.7">2</text>
<text x="79.5" y="55.5">VCC</text>
<text x="86.9" y="55.5">BLC</text>
<text x="90.5" y="54.6">7</text>
<text x="181.1" y="54.7">12</text>
<text x="181.1" y="56.6">11</text>
<text x="181.1" y="58.4">8</text>
<text x="183.2" y="55.5">HV1</text>
<text x="183.2" y="57.3">HV2</text>
<text x="183.2" y="59.1">HV3</text>
<text x="190.5" y="55.5">LV1</text>
<text x="190.5" y="57.3">LV2</text>
<text x="190.5" y="59.1">LV3</text>
<text x="194.2" y="54.6">1</text>
<text x="194.2" y="56.4">2</text>
<text x="194.2" y="58.2">5</text>
<text x="214" y="54.7">4</text>
<text x="214" y="56.6">3</text>
<text x="214" y="58.4">10</text>
<text x="216.2" y="55.5">DIN</text>
<text x="216.2" y="57.3">DCLK</text>
<text x="216.2" y="59.1">RESET</text>
<text x="222.9" y="55.5">VCC</text>
<text x="222.9" y="57.3">3.3V</text>
<text x="222.9" y="59.1">GND</text>
<text x="227.1" y="54.6">2</text>
<text x="227.1" y="56.4">8</text>
<text x="227.1" y="58.2">9</text>
<text x="85.9" y="64.6">MOSI</text>
<text x="87.4" y="62.8">/SS</text>
<text x="87.6" y="61">RS</text>
<text x="90.7" y="60.1">6</text>
<text x="90.7" y="61.9">4</text>
<text x="90.7" y="63.7">8</text>
<text x="181.1" y="63.3">9</text>
<text x="181.1" y="60.2">7</text>
<text x="183.2" y="64.3">GND</text>
<text x="183.2" y="61">HV4</text>
<text x="190" y="64.3">GND</text>
<text x="190.5" y="61">LV4</text>
<text x="194.2" y="60.1">6</text>
<text x="194.2" y="63.3">4</text>
<text x="214" y="60.2">5</text>
<text x="216.2" y="61">BUSY</text>
<text x="227.1" y="65.4">11</text>
<text x="77.3" y="67.4">9</text>
<text x="79.5" y="68.3">GND</text>
<text x="86.7" y="68.3">SCK</text>
<text x="90.7" y="67.4">10</text>
<text x="222.4" y="66.1">SPK +</text>
<text x="222.4" y="67.9">SPK -</text>
<text x="227.1" y="67.4">12</text>
<text x="183.2" y="89.3">6</text>
<text x="184.7" y="85.5">JTAG</text>
<text x="183.2" y="93">9</text>
<text x="183.2" y="94.8">3</text>
<text x="185.4" y="90.2">RST</text>
<text x="185.4" y="93.9">TDI</text>
<text x="185.4" y="95.7">TDO</text>
<text x="191.6" y="93.9">VCC</text>
<text x="196.4" y="92.8">4</text>
<text x="183.2" y="96.6">5</text>
<text x="183.2" y="98.5">1</text>
<text x="185.4" y="97.5">TMS</text>
<text x="185.4" y="99.4">TCK</text>
<text x="191.5" y="97.4">GND</text>
<text x="191.5" y="99.4">GND</text>
<text x="196.4" y="96.6">2</text>
<text x="196.4" y="98.5">10</text>
</g>
<g font-size="1.3">
<text x="29.2" y="1.4">5</text>
<text x="84.1" y="1.4">4</text>
<text x="139" y="1.4">3</text>
<text x="193.8" y="1.4">2</text>
<text x="248.7" y="1.4">1</text>
<text x=".5" y="24.7">D</text>
<text x="276.6" y="24.7">D</text>
<text x=".5" y="68.2">C</text>
<text x="276.6" y="68.2">C</text>
<text x=".5" y="111.6">B</text>
<text x="276.6" y="111.6">B</text>
<text x=".5" y="155">A</text>
<text x="276.6" y="155">A</text>
<text x="29.2" y="177">5</text>
<text x="84.1" y="177">4</text>
<text x="139" y="177">3</text>
<text x="193.8" y="177">2</text>
<text x="248.7" y="177">1</text>
</g>
</svg>
